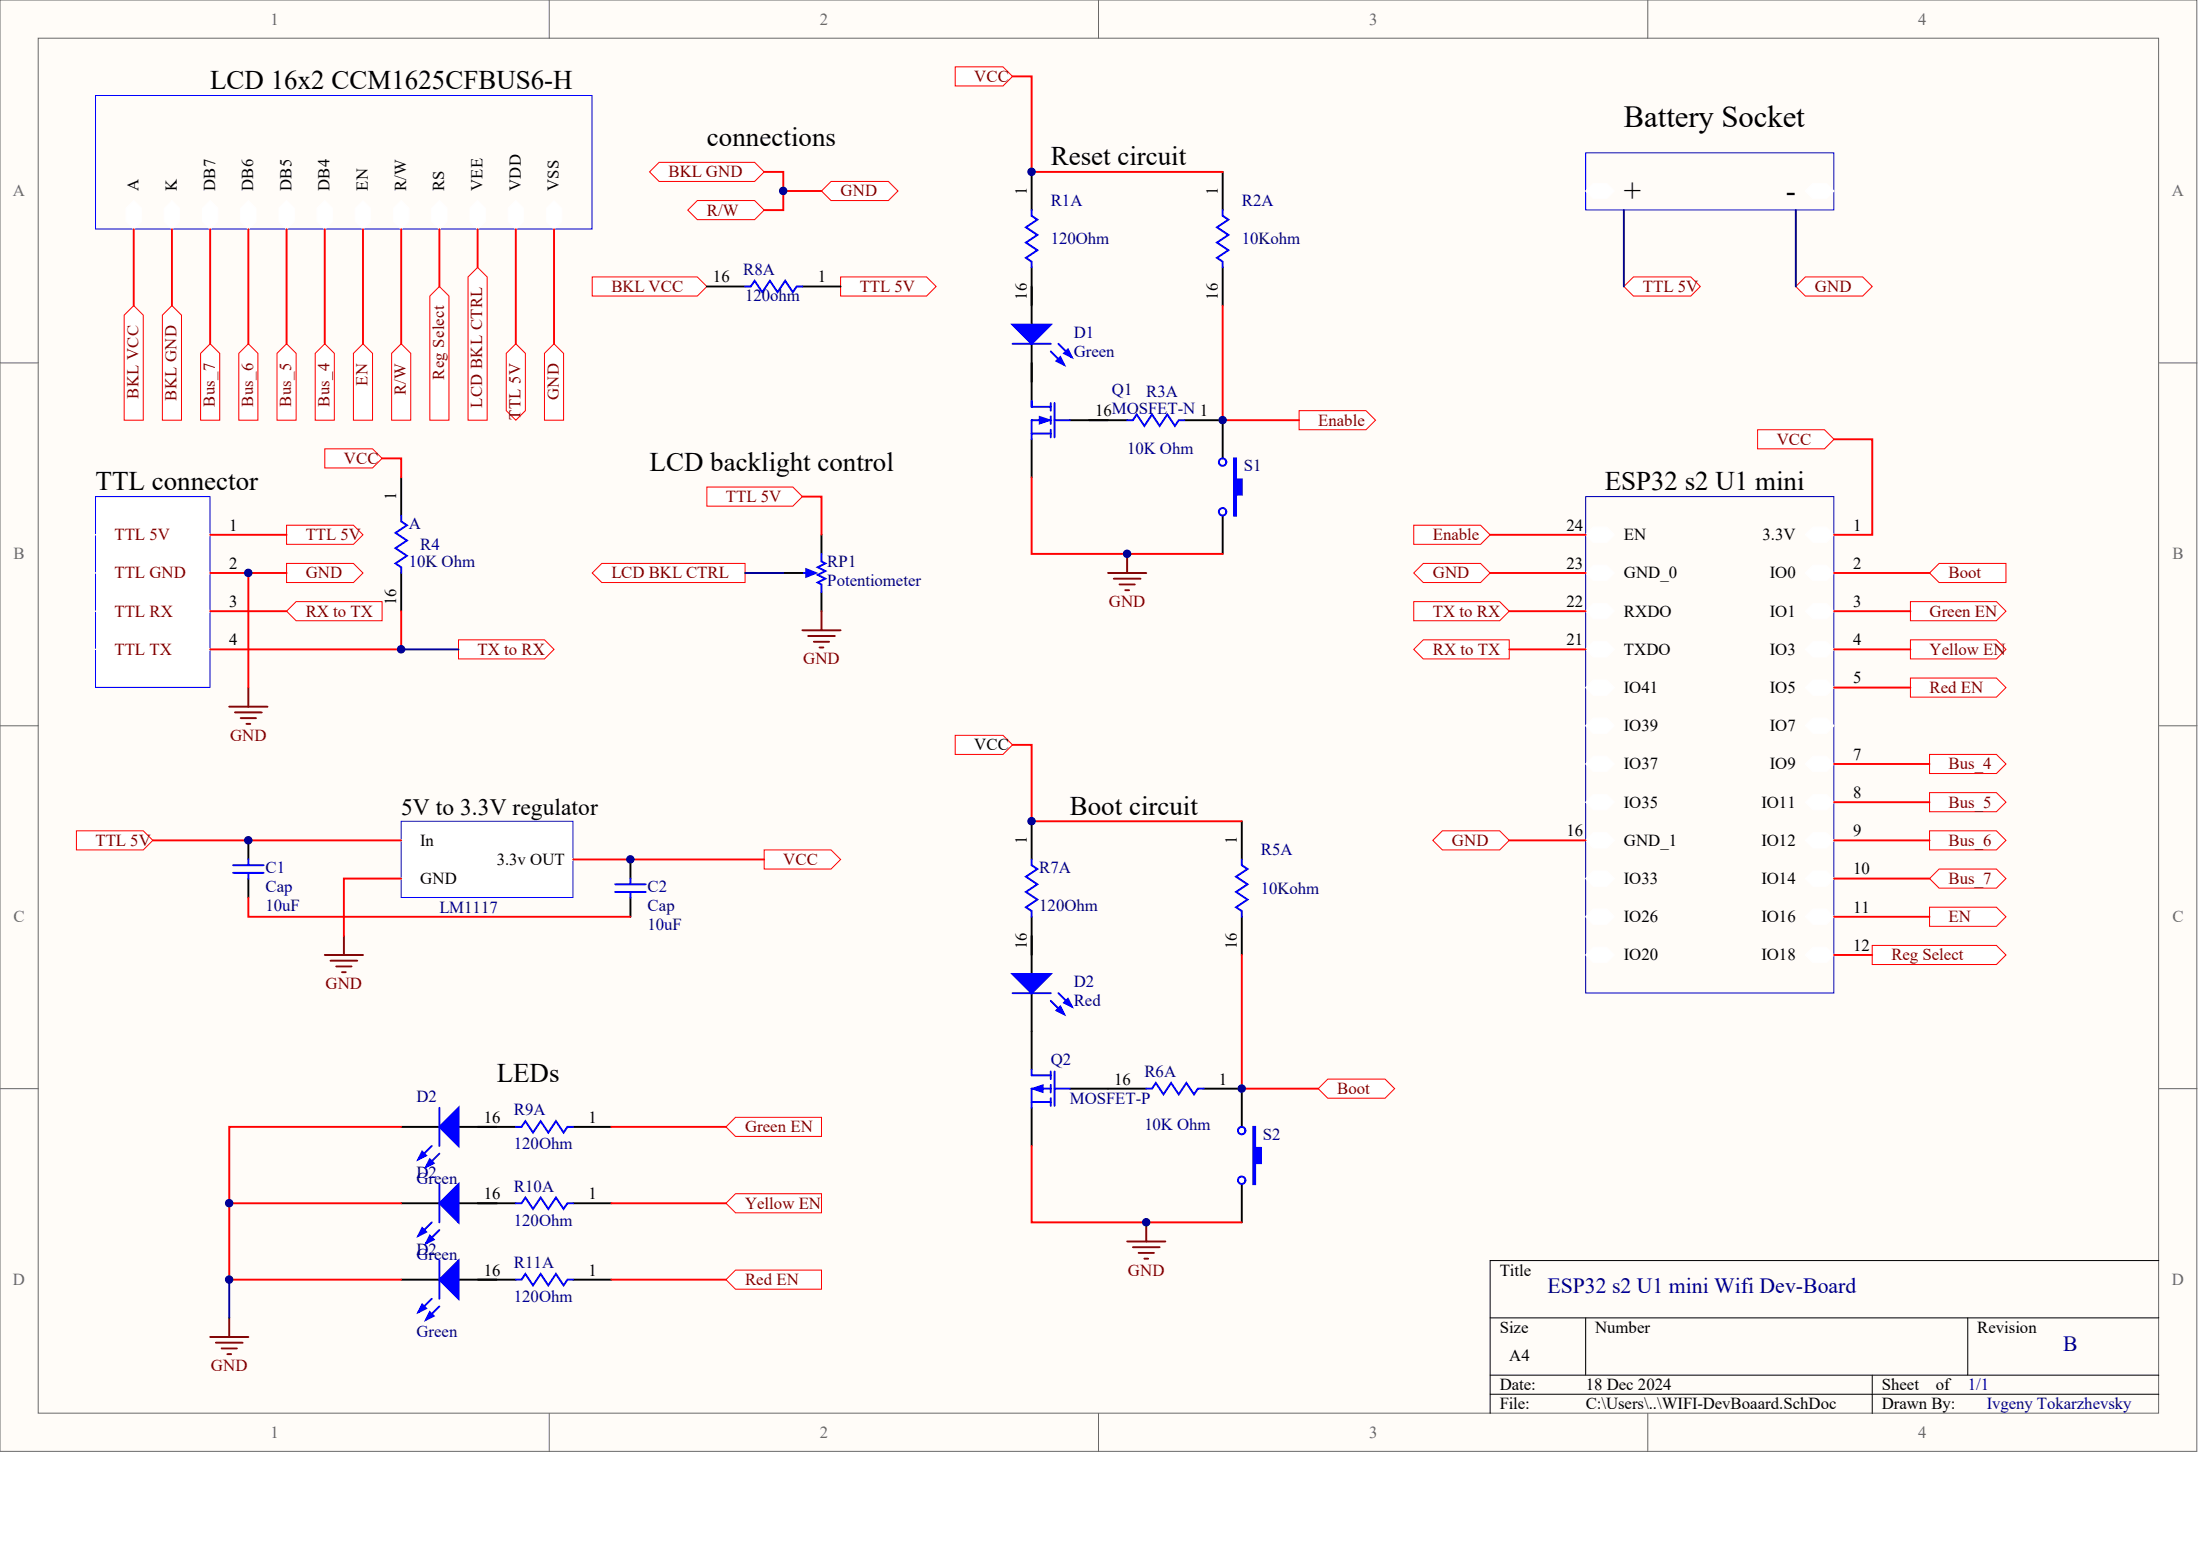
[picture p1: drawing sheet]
<svg xmlns="http://www.w3.org/2000/svg" width="840mm" height="594mm" viewBox="0 0 840 594" stroke-linecap="round" stroke-linejoin="round" font-family="sans-serif">
<g fill="#fffcf8" stroke="#696969" stroke-width=".38">
<path d="M0 0h838.4v553.8h-838.4z"/>
<path d="M14.6 14.6h809.2v524.6h-809.2z"/>
</g>
<path d="M209.6 0v14.6M419.2 0v14.6M628.9 0v14.6M0 138.5h14.6M823.9 138.5h14.6M0 276.9h14.6M823.9 276.9h14.6M0 415.4h14.6M823.9 415.4h14.6M209.6 539.3v14.5M419.2 539.3v14.5M628.9 539.3v14.5" fill="none" stroke="#696969" stroke-width=".38"/>
<path d="M823.9 481h-255.2v58.3M568.7 502.8h255.2M605.2 502.8v21.9M751 502.8v21.9M568.7 524.7h255.2M568.7 532h255.2M714.5 524.7v14.6" fill="none" stroke="#000" stroke-width=".38"/>
<path d="M605.2 189.5h94.7v189.4h-94.7z" fill="none" stroke="#0000bf" stroke-width=".38"/>
<g fill="#fff" stroke="#fff" stroke-width=".38">
<path d="M689 218.6l2.9-2.9h5.1l2.9 2.9-2.9 2.9h-5.1z" fill-rule="evenodd"/>
<path d="M689 233.2l2.9-2.9h5.1l2.9 2.9-2.9 2.9h-5.1z" fill-rule="evenodd"/>
<path d="M689 247.8l2.9-2.9h5.1l2.9 2.9-2.9 2.9h-5.1z" fill-rule="evenodd"/>
<path d="M689 262.4l2.9-3h5.1l2.9 3-2.9 2.9h-5.1z" fill-rule="evenodd"/>
<path d="M689 204.1l2.9-3h5.1l2.9 3-2.9 2.9h-5.1z" fill-rule="evenodd"/>
<path d="M605.2 204.1l2.9-3h5.1l2.9 3-2.9 2.9h-5.1z" fill-rule="evenodd"/>
<path d="M605.2 306.1l2.9-2.9h5.1l2.9 2.9-2.9 2.9h-5.1z" fill-rule="evenodd"/>
<path d="M605.2 335.2l2.9-2.9h5.1l2.9 2.9-2.9 2.9h-5.1z" fill-rule="evenodd"/>
<path d="M689 276.9l2.9-2.9h5.1l2.9 2.9-2.9 2.9h-5.1z" fill-rule="evenodd"/>
<path d="M689 291.5l2.9-2.9h5.1l2.9 2.9-2.9 2.9h-5.1z" fill-rule="evenodd"/>
<path d="M689 306.1l2.9-2.9h5.1l2.9 2.9-2.9 2.9h-5.1z" fill-rule="evenodd"/>
<path d="M689 320.6l2.9-2.9h5.1l2.9 2.9-2.9 3h-5.1z" fill-rule="evenodd"/>
<path d="M689 335.2l2.9-2.9h5.1l2.9 2.9-2.9 2.9h-5.1z" fill-rule="evenodd"/>
<path d="M605.2 349.8l2.9-2.9h5.1l2.9 2.9-2.9 2.9h-5.1z" fill-rule="evenodd"/>
<path d="M605.2 364.4l2.9-2.9h5.1l2.9 2.9-2.9 2.9h-5.1z" fill-rule="evenodd"/>
<path d="M689 364.4l2.9-2.9h5.1l2.9 2.9-2.9 2.9h-5.1z" fill-rule="evenodd"/>
<path d="M689 349.8l2.9-2.9h5.1l2.9 2.9-2.9 2.9h-5.1z" fill-rule="evenodd"/>
<path d="M605.2 320.6l2.9-2.9h5.1l2.9 2.9-2.9 3h-5.1z" fill-rule="evenodd"/>
<path d="M605.2 291.5l2.9-2.9h5.1l2.9 2.9-2.9 2.9h-5.1z" fill-rule="evenodd"/>
<path d="M605.2 276.9l2.9-2.9h5.1l2.9 2.9-2.9 2.9h-5.1z" fill-rule="evenodd"/>
<path d="M605.2 262.4l2.9-3h5.1l2.9 3-2.9 2.9h-5.1z" fill-rule="evenodd"/>
<path d="M605.2 247.8l2.9-2.9h5.1l2.9 2.9-2.9 2.9h-5.1z" fill-rule="evenodd"/>
<path d="M605.2 233.2l2.9-2.9h5.1l2.9 2.9-2.9 2.9h-5.1z" fill-rule="evenodd"/>
<path d="M605.2 218.6l2.9-2.9h5.1l2.9 2.9-2.9 2.9h-5.1z" fill-rule="evenodd"/>
</g>
<path d="M29.2 317h25.5l3.6 3.6-3.6 3.7h-25.5z" fill-rule="evenodd" fill="#fff" stroke="#f00" stroke-width=".38"/>
<path d="M94.8 320.6v7.3M94.8 335.2v7.3M240.6 327.9v7.3M240.6 342.5v7.3" fill="none" stroke="#000" stroke-width=".73"/>
<path d="M89 333h11.6M89 330.1h11.6M94.8 327.9v2.2M94.8 333v2.2M234.8 337.4h11.6M240.6 335.2v2.2M234.8 340.3h11.6M240.6 340.3v2.2" fill="none" stroke="#00f" stroke-width=".73"/>
<path d="M153.1 313.4h65.6v29h-65.6z" fill="#fff" stroke="#00f" stroke-width=".38"/>
<g fill="#fff" stroke="#fff" stroke-width=".38">
<path d="M153.1 320.6l3.7-3.6h7.2l3.7 3.6-3.7 3.7h-7.2z" fill-rule="evenodd"/>
<path d="M153.1 335.2l3.7-3.6h14.5l3.7 3.6-3.7 3.7h-14.5z" fill-rule="evenodd"/>
<path d="M182.3 327.9l3.6-3.6h29.2l3.6 3.6-3.6 3.7h-29.2z" fill-rule="evenodd"/>
</g>
<path d="M131.2 357.1v7.3M123.9 364.4h14.6M126.1 366.6h10.2M128.3 368.7h5.9M130.5 370.9h1.5" fill="none" stroke="#800000" stroke-width=".73"/>
<path d="M291.6 324.3h25.6l3.6 3.6-3.6 3.7h-25.6z" fill-rule="evenodd" fill="#fff" stroke="#fa0000" stroke-width=".38"/>
<path d="M58.3 320.6h94.8M153.1 335.2h-21.9v21.9M218.7 327.9h72.9M94.8 342.5v7.3h145.8" fill="none" stroke="#f00" stroke-width=".73"/>
<path d="M36.5 189.5h43.6v72.8h-43.6z" fill="#fff" stroke="#00f" stroke-width=".38"/>
<g fill="#fff" stroke="#fff" stroke-width=".38">
<path d="M36.5 204.1l3.6-3.7h36.5l3.6 3.7-3.6 3.6h-36.5z" fill-rule="evenodd"/>
<path d="M36.5 218.6l3.6-3.6h36.5l3.6 3.6-3.6 3.7h-36.5z" fill-rule="evenodd"/>
<path d="M36.5 233.2l3.6-3.6h36.5l3.6 3.6-3.6 3.6h-36.5z" fill-rule="evenodd"/>
<path d="M36.5 247.8l3.6-3.7h36.5l3.6 3.7-3.6 3.6h-36.5z" fill-rule="evenodd"/>
</g>
<path d="M109.4 200.4h25.5l3.6 3.7-3.6 3.6h-25.5z" fill-rule="evenodd" fill="#fff" stroke="#f00" stroke-width=".38"/>
<g fill="none" stroke="#000" stroke-width=".73">
<path d="M393.7 65.6v14.6M393.7 102v21.9M393.7 131.2v21.8M393.7 167.6v14.6M408.3 160.3h21.9M452 160.3h14.6v14.6M466.6 196.8v14.5M393.7 313.4v14.5M393.7 349.8v21.9M393.7 378.9v29.2M408.3 415.4h29.2M459.3 415.4h14.6v14.6"/>
<path d="M393.7 422.7v14.5M473.9 451.8v14.6"/>
</g>
<g fill="#00f" stroke="#00f" stroke-width=".73">
<path d="M386.4 123.9h14.6l-7.3 7.3z"/>
<path d="M403.2 137.7l1.5-1.4 1.4 2.9z"/>
<path d="M406.1 134.8l1.5-1.4 1.4 2.9z"/>
<path d="M386.4 371.7h14.6l-7.3 7.2z"/>
<path d="M403.2 385.5l1.5-1.4 1.4 2.9z"/>
<path d="M406.1 382.6l1.5-1.5 1.4 3z"/>
<path d="M478.3 430h.7v8h2.2v5.8h-2.2v8h-.7z" fill-rule="evenodd"/>
<path d="M471 174.9h.7v8h2.2v5.8h-2.2v8.1h-.7z" fill-rule="evenodd"/>
</g>
<g fill="none" stroke="#00f" stroke-width=".73">
<path d="M393.7 80.2v2.2l2.2 1.4-4.4 2.9 4.4 2.9-4.4 3 4.4 2.9-4.4 2.9 2.2 1.4v2.2M386.4 131.2h14.6M401 134.1l5.1 5.1M403.9 131.2l5.1 5.1M393.7 153v2.2h7.3M401 153.8v2.9M401 158.9v2.9M402.5 153.8v13.1M393.7 165.4h7.3M401 160.3h-7.3v7.3M401 164v2.9M402.5 160.3h5.8"/>
<path d="M430.2 160.3h2.2l1.4-2.2 2.9 4.4 2.9-4.4 3 4.4 2.9-4.4 2.9 4.4 1.5-2.2h2.1M393.7 327.9v2.2l2.2 1.5-4.4 2.9 4.4 2.9-4.4 2.9 4.4 2.9-4.4 3 2.2 1.4v2.2M386.4 378.9h14.6M403.9 378.9l5.1 5.2M401 381.9l5.1 5.1M393.7 408.1v2.2h7.3M401 415.4h-7.3v7.3M401 408.8v2.9M401 413.9v2.9M401 419v2.9M402.5 408.8v13.1M402.5 415.4h5.8"/>
<path d="M437.5 415.4h2.1l1.5-2.2 2.9 4.4 2.9-4.4 3 4.4 2.9-4.4 2.9 4.4 1.4-2.2h2.2M393.7 420.5h7.3"/>
<circle cx="466.6" cy="176.3" r="1.42"/>
<circle cx="466.6" cy="195.3" r="1.42"/>
<circle cx="473.9" cy="431.4" r="1.42"/>
<circle cx="473.9" cy="450.3" r="1.42"/>
</g>
<g fill="#00f" stroke="#00f" stroke-width=".38">
<path d="M396.6 158.9l4.4 1.4-4.4 1.5z"/>
<path d="M393.7 415.4l4.4-1.5v2.9z"/>
</g>
<path d="M422.9 218.6h14.6M430.2 211.3v7.3M425.1 220.8h10.2M427.3 223h5.8M429.4 225.2h1.5M430.2 473.7h14.6M432.4 475.9h10.2M434.5 478.1h5.9M437.5 466.4v7.3M436.7 480.2h1.5" fill="none" stroke="#800000" stroke-width=".73"/>
<g fill="#fff" stroke="#f00" stroke-width=".38">
<path d="M364.6 280.6h18.2l3.6 3.6-3.6 3.7h-18.2z" fill-rule="evenodd"/>
<path d="M495.8 156.7h25.5l3.7 3.6-3.7 3.7h-25.5z" fill-rule="evenodd"/>
<path d="M503.1 415.4l3.6-3.7h21.9l3.6 3.7-3.6 3.6h-21.9z" fill-rule="evenodd"/>
<path d="M736.4 218.6l3.6-3.6h25.6v7.3h-25.6z" fill-rule="evenodd"/>
<path d="M109.4 233.2l3.6-3.6h32.8v7.2h-32.8z" fill-rule="evenodd"/>
<path d="M175 244.1h32.8l3.6 3.7-3.6 3.6h-32.8z" fill-rule="evenodd"/>
<path d="M539.5 229.6h32.8l3.7 3.6-3.7 3.6h-32.8z" fill-rule="evenodd"/>
<path d="M109.4 215h25.5l3.6 3.6-3.6 3.7h-25.5z" fill-rule="evenodd"/>
</g>
<path d="M80.2 218.6h29.2M80.2 204.1h29.2M94.8 218.6v43.8M80.2 233.2h29.2" fill="none" stroke="#f00" stroke-width=".73"/>
<path d="M87.5 269.6h14.6M89.7 271.8h10.2M91.9 274h5.8M94.1 276.2h1.4M94.8 262.4v7.2" fill="none" stroke="#800000" stroke-width=".73"/>
<g fill="#fff" stroke="#f00" stroke-width=".38">
<path d="M539.5 218.6l3.7-3.6h21.9l3.6 3.6-3.6 3.7h-21.9z" fill-rule="evenodd"/>
<path d="M546.8 320.6l3.7-3.6h21.8l3.7 3.6-3.7 3.7h-21.8z" fill-rule="evenodd"/>
<path d="M539.5 200.4h25.6l3.6 3.7-3.6 3.6h-25.6z" fill-rule="evenodd"/>
</g>
<path d="M153.1 182.2v14.6M153.1 218.6v14.6" fill="none" stroke="#000" stroke-width=".73"/>
<path d="M153.1 196.8v2.2l2.2 1.4-4.4 2.9 4.4 2.9-4.4 3 4.4 2.9-4.4 2.9 2.2 1.4v2.2" fill="none" stroke="#00f" stroke-width=".73"/>
<path d="M123.9 171.3h18.3l3.6 3.6-3.6 3.6h-18.3z" fill-rule="evenodd" fill="#fff" stroke="#f00" stroke-width=".38"/>
<path d="M145.8 174.9h7.3v7.3" fill="none" stroke="#f00" stroke-width=".73"/>
<path d="M539.5 247.8l3.7-3.7h32.8v7.3h-32.8z" fill-rule="evenodd" fill="#fff" stroke="#f00" stroke-width=".38"/>
<path d="M576 233.2h29.2M576 247.8h29.2" fill="none" stroke="#f00" stroke-width=".73"/>
<path d="M670.8 164h25.5l3.6 3.6-3.6 3.7h-25.5z" fill-rule="evenodd" fill="#fff" stroke="#f00" stroke-width=".38"/>
<path d="M699.9 167.6h14.6v36.5h-14.6M153.1 233.2v14.6h-72.9" fill="none" stroke="#f00" stroke-width=".73"/>
<path d="M153.1 247.8h21.9" fill="none" stroke="#000080" stroke-width=".73"/>
<path d="M36.5 36.4h189.4v51h-189.4z" fill="none" stroke="#00f" stroke-width=".38"/>
<g fill="#fff" stroke="#fff" stroke-width=".38">
<path d="M208.5 79.4l2.9-2.9 3 2.9v5.1l-3 3-2.9-3z" fill-rule="evenodd"/>
<path d="M193.9 79.4l3-2.9 2.9 2.9v5.1l-2.9 3-3-3z" fill-rule="evenodd"/>
<path d="M179.4 79.4l2.9-2.9 2.9 2.9v5.1l-2.9 3-2.9-3z" fill-rule="evenodd"/>
<path d="M164.8 79.4l2.9-2.9 2.9 2.9v5.1l-2.9 3-2.9-3z" fill-rule="evenodd"/>
<path d="M150.2 79.4l2.9-2.9 2.9 2.9v5.1l-2.9 3-2.9-3z" fill-rule="evenodd"/>
<path d="M135.6 79.4l2.9-2.9 2.9 2.9v5.1l-2.9 3-2.9-3z" fill-rule="evenodd"/>
<path d="M121 79.4l2.9-2.9 3 2.9v5.1l-3 3-2.9-3z" fill-rule="evenodd"/>
<path d="M106.4 79.4l3-2.9 2.9 2.9v5.1l-2.9 3-3-3z" fill-rule="evenodd"/>
<path d="M91.9 79.4l2.9-2.9 2.9 2.9v5.1l-2.9 3-2.9-3z" fill-rule="evenodd"/>
<path d="M62.7 79.4l2.9-2.9 2.9 2.9v5.1l-2.9 3-2.9-3z" fill-rule="evenodd"/>
<path d="M77.3 79.4l2.9-2.9 2.9 2.9v5.1l-2.9 3-2.9-3z" fill-rule="evenodd"/>
<path d="M48.1 79.4l2.9-2.9 3 2.9v5.1l-3 3-2.9-3z" fill-rule="evenodd"/>
</g>
<g fill="#fff" stroke="#f00" stroke-width=".38">
<path d="M207.8 134.8l3.6-3.6 3.7 3.6v25.5h-7.3z" fill-rule="evenodd"/>
<path d="M193.2 134.8l3.7-3.6 3.6 3.6v21.9l-3.6 3.6-3.7-3.6z" fill-rule="evenodd"/>
<path d="M178.6 105.7l3.7-3.7 3.6 3.7v54.6h-7.3z" fill-rule="evenodd"/>
<path d="M164 113l3.7-3.7 3.6 3.7v47.3h-7.3z" fill-rule="evenodd"/>
<path d="M47.4 120.2l3.6-3.6 3.7 3.6v40.1h-7.3z" fill-rule="evenodd"/>
<path d="M149.5 134.8l3.6-3.6 3.7 3.6v25.5h-7.3z" fill-rule="evenodd"/>
<path d="M134.9 134.8l3.6-3.6 3.7 3.6v25.5h-7.3z" fill-rule="evenodd"/>
<path d="M120.3 134.8l3.6-3.6 3.7 3.6v25.5h-7.3z" fill-rule="evenodd"/>
<path d="M105.7 134.8l3.7-3.6 3.6 3.6v25.5h-7.3z" fill-rule="evenodd"/>
<path d="M91.1 134.8l3.7-3.6 3.6 3.6v25.5h-7.3z" fill-rule="evenodd"/>
<path d="M76.6 134.8l3.6-3.6 3.6 3.6v25.5h-7.2z" fill-rule="evenodd"/>
<path d="M62 120.2l3.6-3.6 3.7 3.6v40.1h-7.3z" fill-rule="evenodd"/>
</g>
<path d="M51 87.5v29.1M65.6 87.5v29.1M80.2 87.5v43.7M94.8 87.5v43.7M109.4 87.5v43.7M123.9 87.5v43.7M138.5 87.5v43.7M153.1 87.5v43.7M167.7 87.5v21.8M182.3 87.5v14.5M196.9 87.5v43.7M211.4 87.5v43.7" fill="none" stroke="#f00" stroke-width=".73"/>
<g fill="#fff" stroke="#f00" stroke-width=".38">
<path d="M226 218.6l3.7-3.6h54.7v7.3h-54.7z" fill-rule="evenodd"/>
<path d="M714.5 360.7h47.4l3.7 3.7-3.7 3.6h-47.4z" fill-rule="evenodd"/>
<path d="M226 105.7h40.1l3.7 3.6-3.7 3.7h-40.1z" fill-rule="evenodd"/>
<path d="M262.5 80.2l3.6-3.7h21.9l3.6 3.7-3.6 3.6h-21.9z" fill-rule="evenodd"/>
<path d="M736.4 346.2h25.5l3.7 3.6-3.7 3.6h-25.5z" fill-rule="evenodd"/>
<path d="M736.4 287.9h25.5l3.7 3.6-3.7 3.6h-25.5z" fill-rule="evenodd"/>
<path d="M736.4 302.4h25.5l3.7 3.7-3.7 3.6h-25.5z" fill-rule="evenodd"/>
<path d="M736.4 317h25.5l3.7 3.6-3.7 3.7h-25.5z" fill-rule="evenodd"/>
<path d="M736.4 335.2l3.6-3.6h21.9l3.7 3.6-3.7 3.7h-21.9z" fill-rule="evenodd"/>
<path d="M247.9 65.6l3.6-3.7h36.5l3.6 3.7-3.6 3.6h-36.5z" fill-rule="evenodd"/>
<path d="M313.5 72.9l3.7-3.7h21.8l3.7 3.7-3.7 3.6h-21.8z" fill-rule="evenodd"/>
</g>
<path d="M291.6 65.6h7.3v7.3h14.6M298.9 72.9v7.3h-7.3" fill="none" stroke="#f00" stroke-width=".73"/>
<path d="M320.8 105.7h32.8l3.7 3.6-3.7 3.7h-32.8z" fill-rule="evenodd" fill="#fff" stroke="#f00" stroke-width=".38"/>
<path d="M298.9 218.6h7.3M313.5 204.1v7.2M313.5 225.9v7.3" fill="none" stroke="#000" stroke-width=".73"/>
<path d="M306.2 218.6h3.7M313.5 211.3v3l1.5 .7-2.9 1.4 2.9 1.5-2.9 1.5 2.9 1.4-2.9 1.5 1.4 .7v2.9" fill="none" stroke="#00f" stroke-width=".73"/>
<path d="M307.7 217.2l3.6 1.4-3.6 1.5z" fill="#00f" stroke="#00f" stroke-width=".73"/>
<path d="M269.8 185.8h32.8l3.6 3.7-3.6 3.6h-32.8z" fill-rule="evenodd" fill="#fff" stroke="#f00" stroke-width=".38"/>
<path d="M313.5 233.2v7.3M306.2 240.5h14.6M308.4 242.7h10.2M310.6 244.9h5.8M312.8 247h1.4M80.2 510.1h14.6M82.4 512.3h10.2M84.6 514.5h5.8M86.8 516.7h1.4M87.5 502.8v7.3" fill="none" stroke="#800000" stroke-width=".73"/>
<path d="M284.4 218.6h14.5M87.5 488.3v14.5" fill="none" stroke="#000080" stroke-width=".73"/>
<path d="M306.2 189.5h7.3v14.6M699.9 291.5h36.5M699.9 306.1h36.5M699.9 335.2h36.5M699.9 320.6h36.5M699.9 349.8h36.5M699.9 364.4h14.6M153.1 430h-65.6v58.3h65.6M87.5 459.1h65.6" fill="none" stroke="#f00" stroke-width=".73"/>
<g fill="none" stroke="#000" stroke-width=".73">
<path d="M466.6 65.6v14.6M269.8 109.3h14.6M306.2 109.3h14.6M466.6 102v14.6M473.9 313.4v14.5M473.9 349.8v14.6M153.1 430h14.6M175 430h21.9M218.7 430h14.6M153.1 459.1h14.6M175 459.1h21.9M218.7 459.1h14.6"/>
<path d="M153.1 488.3h14.6M175 488.3h21.9M218.7 488.3h14.6"/>
</g>
<g fill="none" stroke="#00f" stroke-width=".73">
<path d="M466.6 80.2v2.2l2.2 1.4-4.4 2.9 4.4 2.9-4.4 3 4.4 2.9-4.4 2.9 2.2 1.4v2.2M284.4 109.3h2.1l1.5-2.2 2.9 4.4 2.9-4.4 2.9 4.4 3-4.4 2.9 4.4 1.4-2.2h2.2M473.9 327.9v2.2l2.2 1.5-4.4 2.9 4.4 2.9-4.4 2.9 4.4 2.9-4.4 3 2.2 1.4v2.2M164.8 437.2l-5.1 5.1M167.7 422.7v14.5M196.9 430h2.1l1.5-2.2 2.9 4.3 2.9-4.3 3 4.3 2.9-4.3 2.9 4.3 1.4-2.1h2.2M167.7 451.8v14.6M167.7 440.2l-5.1 5.1M196.9 459.1h2.1l1.5-2.2 2.9 4.4 2.9-4.4 3 4.4 2.9-4.4 2.9 4.4 1.4-2.2h2.2M164.8 466.4l-5.1 5.1M167.7 469.3l-5.1 5.1M164.8 495.5l-5.1 5.1"/>
<path d="M167.7 481v14.5M167.7 498.5l-5.1 5.1M196.9 488.3h2.1l1.5-2.2 2.9 4.3 2.9-4.3 3 4.3 2.9-4.3 2.9 4.3 1.4-2.1h2.2"/>
</g>
<g fill="#00f" stroke="#00f" stroke-width=".73">
<path d="M167.7 459.1l7.3-7.3v14.6z"/>
<path d="M161.1 468.6l1.5 1.4-2.9 1.5z"/>
<path d="M164 471.5l1.5 1.5-2.9 1.4z"/>
<path d="M167.7 430l7.3-7.3v14.5z"/>
<path d="M161.1 439.4l1.5 1.5-2.9 1.4z"/>
<path d="M164 442.3l1.5 1.5-2.9 1.5z"/>
<path d="M167.7 488.3l7.3-7.3v14.5z"/>
<path d="M161.1 497.7l1.5 1.5-2.9 1.4z"/>
<path d="M164 500.6l1.5 1.5-2.9 1.5z"/>
</g>
<g fill="#fff" stroke="#f00" stroke-width=".38">
<path d="M277.1 430l3.6-3.7h32.8v7.3h-32.8z" fill-rule="evenodd"/>
<path d="M277.1 459.1l3.6-3.6h32.8v7.3h-32.8z" fill-rule="evenodd"/>
<path d="M277.1 488.3l3.6-3.7h32.8v7.3h-32.8z" fill-rule="evenodd"/>
</g>
<path d="M233.3 430h43.8M233.3 459.1h43.8M233.3 488.3h43.8" fill="none" stroke="#f00" stroke-width=".73"/>
<g fill="#fff" stroke="#f00" stroke-width=".38">
<path d="M729.1 229.6h32.8l3.7 3.6-3.7 3.6h-32.8z" fill-rule="evenodd"/>
<path d="M729.1 244.1h32.8l3.7 3.7-3.7 3.6h-32.8z" fill-rule="evenodd"/>
<path d="M729.1 258.7h32.8l3.7 3.7-3.7 3.6h-32.8z" fill-rule="evenodd"/>
</g>
<path d="M466.6 116.6v43.7h29.2M393.7 182.2v29.1h72.9M568.7 204.1h36.5M568.7 218.6h36.5M699.9 218.6h36.5M699.9 233.2h29.2M699.9 247.8h29.2M699.9 262.4h29.2M386.4 284.2h7.3v29.2h80.2M576 320.6h29.2M473.9 364.4v51h29.2M393.7 437.2v29.2h80.2" fill="none" stroke="#f00" stroke-width=".73"/>
<path d="M364.6 25.5h18.2l3.6 3.7-3.6 3.6h-18.2z" fill-rule="evenodd" fill="#fff" stroke="#f00" stroke-width=".38"/>
<path d="M386.4 29.2h7.3v36.4h72.9" fill="none" stroke="#f00" stroke-width=".73"/>
<path d="M605.2 58.3h94.7v21.8h-94.7z" fill="none" stroke="#00f" stroke-width=".38"/>
<g fill="#fff" stroke="#fff" stroke-width=".38">
<path d="M689 72.9l2.9-2.9h5.1l2.9 2.9-2.9 2.9h-5.1z" fill-rule="evenodd"/>
<path d="M605.2 72.9l2.9-2.9h5.1l2.9 2.9-2.9 2.9h-5.1z" fill-rule="evenodd"/>
</g>
<g fill="#fff" stroke="#f00" stroke-width=".38">
<path d="M619.7 109.3l3.7-3.6h21.9l3.6 3.6-3.6 3.7h-21.9z" fill-rule="evenodd"/>
<path d="M685.4 109.3l3.6-3.6h21.9l3.6 3.6-3.6 3.7h-21.9z" fill-rule="evenodd"/>
</g>
<path d="M619.7 80.2v29.1M685.4 80.2v29.1" fill="none" stroke="#000080" stroke-width=".73"/>
<g fill="#000080" stroke="#000080" stroke-width=".38">
<circle cx="87.5" cy="488.2" r="1.42"/>
<circle cx="87.5" cy="459.1" r="1.42"/>
<circle cx="94.7" cy="320.6" r="1.42"/>
<circle cx="94.7" cy="218.6" r="1.42"/>
<circle cx="153.1" cy="247.7" r="1.42"/>
<circle cx="240.6" cy="327.9" r="1.42"/>
<circle cx="298.9" cy="72.8" r="1.42"/>
<circle cx="393.7" cy="313.3" r="1.42"/>
<circle cx="393.7" cy="65.6" r="1.42"/>
<circle cx="430.1" cy="211.3" r="1.42"/>
<circle cx="437.4" cy="466.4" r="1.42"/>
<circle cx="466.6" cy="160.3" r="1.42"/>
<circle cx="473.9" cy="415.3" r="1.42"/>
</g>
<g font-size="11.7">
<text x="619.7" y="48.4">Battery Socket</text>
<text x="619.7" y="76.8">+</text>
<text x="681.5" y="76.8">-</text>
</g>
<g font-size="10.3">
<text x="80.2" y="33.9">LCD 16x2 CCM1625CFBUS6-H</text>
<text x="269.8" y="55.8">connections</text>
<text x="401" y="63.1">Reset circuit</text>
<text x="247.9" y="179.7">LCD backlight control</text>
<text x="36.5" y="187">TTL connector</text>
<text x="612.4" y="187">ESP32 s2 U1 mini</text>
<text x="408.3" y="310.9">Boot circuit</text>
<text x="189.6" y="412.9">LEDs</text>
</g>
<text font-size="9" x="153.1" y="311.1">5V to 3.3V regulator</text>
<g font-size="8.3" fill="#000080">
<text x="590.6" y="493.5">ESP32 s2 U1 mini Wifi Dev-Board</text>
<text x="787.4" y="515.3">B</text>
</g>
<g font-size="6.4" fill="#696969">
<text x="103.2" y="9.4">1</text>
<text x="312.9" y="9.4">2</text>
<text x="522.5" y="9.4">3</text>
<text x="732.1" y="9.4">4</text>
<text x="5" y="74.9">A</text>
<text x="828.8" y="74.9">A</text>
<text x="5.2" y="213.4">B</text>
<text x="829.1" y="213.4">B</text>
<text x="5.2" y="351.9">C</text>
<text x="829.1" y="351.9">C</text>
<text x="5" y="490.3">D</text>
<text x="828.8" y="490.3">D</text>
<text x="103.2" y="548.6">1</text>
<text x="312.9" y="548.6">2</text>
<text x="522.5" y="548.6">3</text>
<text x="732.1" y="548.6">4</text>
</g>
<g font-size="6.4" fill="#800000">
<text x="371.8" y="31.2">VCC</text>
<text x="255.2" y="67.7">BKL GND</text>
<text x="320.8" y="74.9">GND</text>
<text x="269.8" y="82.2">R/W</text>
<text x="233.3" y="111.4">BKL VCC</text>
<text x="328.1" y="111.4">TTL 5V</text>
<text x="627" y="111.4">TTL 5V</text>
<text x="692.6" y="111.4">GND</text>
<text x="503.1" y="162.4">Enable</text>
<text x="678.1" y="169.7">VCC</text>
<text x="131.2" y="177">VCC</text>
<text x="277.1" y="191.5">TTL 5V</text>
<text x="43.7" y="206.1">TTL 5V</text>
<text x="116.7" y="206.1">TTL 5V</text>
<text x="546.8" y="206.1">Enable</text>
<text x="43.7" y="220.7">TTL GND</text>
<text x="116.7" y="220.7">GND</text>
<text x="233.3" y="220.7">LCD BKL CTRL</text>
<text x="546.8" y="220.7">GND</text>
<text x="743.7" y="220.7">Boot</text>
<text x="423.2" y="231.6">GND</text>
<text x="43.7" y="235.3">TTL RX</text>
<text x="116.7" y="235.3">RX to TX</text>
<text x="546.8" y="235.3">TX to RX</text>
<text x="736.4" y="235.3">Green EN</text>
<text x="43.7" y="249.8">TTL TX</text>
<text x="182.3" y="249.8">TX to RX</text>
<text x="546.8" y="249.8">RX to TX</text>
<text x="736.4" y="249.8">Yellow EN</text>
<text x="306.5" y="253.5">GND</text>
<text x="736.4" y="264.4">Red EN</text>
<text x="87.8" y="282.6">GND</text>
<text x="743.7" y="293.6">Bus_4</text>
<text x="743.7" y="308.1">Bus_5</text>
<text x="36.5" y="322.7">TTL 5V</text>
<text x="554.1" y="322.7">GND</text>
<text x="743.7" y="322.7">Bus_6</text>
<text x="298.9" y="330">VCC</text>
<text x="743.7" y="337.3">Bus_7</text>
<text x="743.7" y="351.9">EN</text>
<text x="721.8" y="366.4">Reg Select</text>
<text x="124.2" y="377.4">GND</text>
<text x="510.4" y="417.5">Boot</text>
<text x="284.4" y="432">Green EN</text>
<text x="284.4" y="461.2">Yellow EN</text>
<text x="284.4" y="490.3">Red EN</text>
<text x="430.5" y="486.7">GND</text>
<text x="80.5" y="523.1">GND</text>
</g>
<g font-size="6.4" fill="#000080">
<text x="401" y="78.6">R1A</text>
<text x="473.9" y="78.6">R2A</text>
<text x="401" y="93.2">120Ohm</text>
<text x="473.9" y="93.2">10Kohm</text>
<text x="283.6" y="104.8">R8A</text>
<text x="284.4" y="115">120ohm</text>
<text x="409.8" y="128.9">D1</text>
<text x="409.8" y="136.2">Green</text>
<text x="424.3" y="150.7">Q1</text>
<text x="437.5" y="151.5">R3A</text>
<text x="430.2" y="173.3">10K Ohm</text>
<text x="474.6" y="179.9">S1</text>
<text x="156" y="201.7">A</text>
<text x="160.4" y="209.8">R4</text>
<text x="156" y="216.3">10K Ohm</text>
<text x="315.7" y="216.3">RP1</text>
<text x="315.7" y="223.6">Potentiometer</text>
<text x="481.2" y="326.4">R5A</text>
<text x="101.3" y="332.9">C1</text>
<text x="396.6" y="332.9">R7A</text>
<text x="101.3" y="340.2">Cap</text>
<text x="247.2" y="340.2">C2</text>
<text x="481.2" y="340.9">10Kohm</text>
<text x="101.3" y="347.5">10uF</text>
<text x="247.2" y="347.5">Cap</text>
<text x="396.6" y="347.5">120Ohm</text>
<text x="167.7" y="348.2">LM1117</text>
<text x="247.2" y="354.8">10uF</text>
<text x="409.8" y="376.6">D2</text>
<text x="409.8" y="383.9">Red</text>
<text x="401" y="406.5">Q2</text>
<text x="436.7" y="410.9">R6A</text>
<text x="158.9" y="420.4">D2</text>
<text x="196.1" y="425.5">R9A</text>
<text x="408.3" y="421.1">MOSFET-P</text>
<text x="436.7" y="431.3">10K Ohm</text>
<text x="481.9" y="434.9">S2</text>
<text x="196.1" y="438.6">120Ohm</text>
<text x="158.9" y="449.5">D2</text>
<text x="158.9" y="451.7">Green</text>
<text x="196.1" y="454.6">R10A</text>
<text x="196.1" y="467.7">120Ohm</text>
<text x="158.9" y="478.7">D2</text>
<text x="158.9" y="480.9">Green</text>
<text x="196.1" y="483.8">R11A</text>
<text x="196.1" y="496.9">120Ohm</text>
<text x="158.9" y="510">Green</text>
<text x="751" y="530.4">1/1</text>
<text x="758.3" y="537.7">Ivgeny Tokarzhevsky</text>
</g>
<g font-size="6.4">
<text x="272.1" y="107.7">16</text>
<text x="312.1" y="107.7">1</text>
<text x="417.9" y="158.8">16MOSFET-N 1</text>
<text x="87.5" y="202.5">1</text>
<text x="597.9" y="202.5">24</text>
<text x="707.2" y="202.5">1</text>
<text x="619.7" y="206.1">EN</text>
<text x="672.7" y="206.1">3.3V</text>
<text x="87.5" y="217.1">2</text>
<text x="597.9" y="217.1">23</text>
<text x="619.7" y="220.7">GND_0</text>
<text x="675.4" y="220.7">IO0</text>
<text x="707.2" y="217.1">2</text>
<text x="87.5" y="231.6">3</text>
<text x="597.9" y="231.6">22</text>
<text x="707.2" y="231.6">3</text>
<text x="619.7" y="235.3">RXDO</text>
<text x="675.4" y="235.3">IO1</text>
<text x="87.5" y="246.2">4</text>
<text x="597.9" y="246.2">21</text>
<text x="619.7" y="249.8">TXDO</text>
<text x="675.4" y="249.8">IO3</text>
<text x="707.2" y="246.2">4</text>
<text x="707.2" y="260.8">5</text>
<text x="619.7" y="264.4">IO41</text>
<text x="675.4" y="264.4">IO5</text>
<text x="619.7" y="279">IO39</text>
<text x="675.4" y="279">IO7</text>
<text x="371.8" y="286.3">VCC</text>
<text x="619.7" y="293.6">IO37</text>
<text x="675.4" y="293.6">IO9</text>
<text x="707.2" y="289.9">7</text>
<text x="707.2" y="304.5">8</text>
<text x="619.7" y="308.1">IO35</text>
<text x="672.2" y="308.1">IO11</text>
<text x="160.4" y="322.7">In</text>
<text x="597.9" y="319.1">16</text>
<text x="619.7" y="322.7">GND_1</text>
<text x="672.2" y="322.7">IO12</text>
<text x="707.2" y="319.1">9</text>
<text x="189.6" y="330">3.3v OUT</text>
<text x="707.2" y="333.7">10</text>
<text x="160.4" y="337.3">GND</text>
<text x="619.7" y="337.3">IO33</text>
<text x="672.2" y="337.3">IO14</text>
<text x="619.7" y="351.9">IO26</text>
<text x="672.2" y="351.9">IO16</text>
<text x="707.2" y="348.2">11</text>
<text x="707.2" y="362.8">12</text>
<text x="619.7" y="366.4">IO20</text>
<text x="672.2" y="366.4">IO18</text>
<text x="425.2" y="413.8">16</text>
<text x="465.2" y="413.8">1</text>
<text x="184.6" y="428.4">16</text>
<text x="224.6" y="428.4">1</text>
<text x="184.6" y="457.5">16</text>
<text x="224.6" y="457.5">1</text>
<text x="184.6" y="486.7">16</text>
<text x="224.6" y="486.7">1</text>
<text x="572.3" y="486.7">Title</text>
<text x="572.3" y="508.5">Size</text>
<text x="608.8" y="508.5">Number</text>
<text x="754.6" y="508.5">Revision</text>
<text x="576" y="519.5">A4</text>
<text x="572.3" y="530.4">Date:</text>
<text x="605.2" y="530.4">18 Dec 2024</text>
<text x="718.2" y="530.4">Sheet</text>
<text x="738.8" y="530.4">of</text>
<text x="572.3" y="537.7">File:</text>
<text x="605.2" y="537.7">C:\Users\..\WIFI-DevBoaard.SchDoc</text>
<text x="718.2" y="537.7">Drawn By:</text>
</g>
<g font-size="6.3">
<text x="52.9" y="72.9" transform="rotate(-90 52.9 72.9)">A</text>
<text x="67.5" y="72.9" transform="rotate(-90 67.5 72.9)">K</text>
<text x="82.1" y="72.9" transform="rotate(-90 82.1 72.9)">DB7</text>
<text x="96.6" y="72.9" transform="rotate(-90 96.6 72.9)">DB6</text>
<text x="111.2" y="72.9" transform="rotate(-90 111.2 72.9)">DB5</text>
<text x="125.8" y="72.9" transform="rotate(-90 125.8 72.9)">DB4</text>
<text x="140.4" y="72.9" transform="rotate(-90 140.4 72.9)">EN</text>
<text x="155" y="72.9" transform="rotate(-90 155 72.9)">R/W</text>
<text x="169.6" y="72.9" transform="rotate(-90 169.6 72.9)">RS</text>
<text x="184.1" y="72.9" transform="rotate(-90 184.1 72.9)">VEE</text>
<text x="198.7" y="72.9" transform="rotate(-90 198.7 72.9)">VDD</text>
<text x="213.3" y="72.9" transform="rotate(-90 213.3 72.9)">VSS</text>
<text x="391.9" y="74.3" transform="rotate(-90 391.9 74.3)">1</text>
<text x="464.8" y="74.3" transform="rotate(-90 464.8 74.3)">1</text>
<text x="391.9" y="114.4" transform="rotate(-90 391.9 114.4)">16</text>
<text x="464.8" y="114.4" transform="rotate(-90 464.8 114.4)">16</text>
<text x="151.3" y="190.9" transform="rotate(-90 151.3 190.9)">1</text>
<text x="151.3" y="231" transform="rotate(-90 151.3 231)">16</text>
<text x="391.9" y="322.1" transform="rotate(-90 391.9 322.1)">1</text>
<text x="472.1" y="322.1" transform="rotate(-90 472.1 322.1)">1</text>
<text x="391.9" y="362.2" transform="rotate(-90 391.9 362.2)">16</text>
<text x="472.1" y="362.2" transform="rotate(-90 472.1 362.2)">16</text>
</g>
<g font-size="6.3" fill="#800000">
<text x="140.3" y="147.2" transform="rotate(-90 140.3 147.2)">EN</text>
<text x="169.5" y="144.9" transform="rotate(-90 169.5 144.9)">Reg Select</text>
<text x="52.8" y="152.2" transform="rotate(-90 52.8 152.2)">BKL VCC</text>
<text x="67.4" y="152.9" transform="rotate(-90 67.4 152.9)">BKL GND</text>
<text x="82" y="155.2" transform="rotate(-90 82 155.2)">Bus_7</text>
<text x="96.6" y="155.2" transform="rotate(-90 96.6 155.2)">Bus_6</text>
<text x="111.2" y="155.2" transform="rotate(-90 111.2 155.2)">Bus_5</text>
<text x="125.7" y="155.2" transform="rotate(-90 125.7 155.2)">Bus_4</text>
<text x="154.9" y="150.9" transform="rotate(-90 154.9 150.9)">R/W</text>
<text x="184.1" y="155.7" transform="rotate(-90 184.1 155.7)">LCD BKL CTRL</text>
<text x="213.2" y="152.7" transform="rotate(-90 213.2 152.7)">GND</text>
<text x="198.6" y="160.2" transform="rotate(-90 198.6 160.2)">TTL 5V</text>
</g>
</svg>
